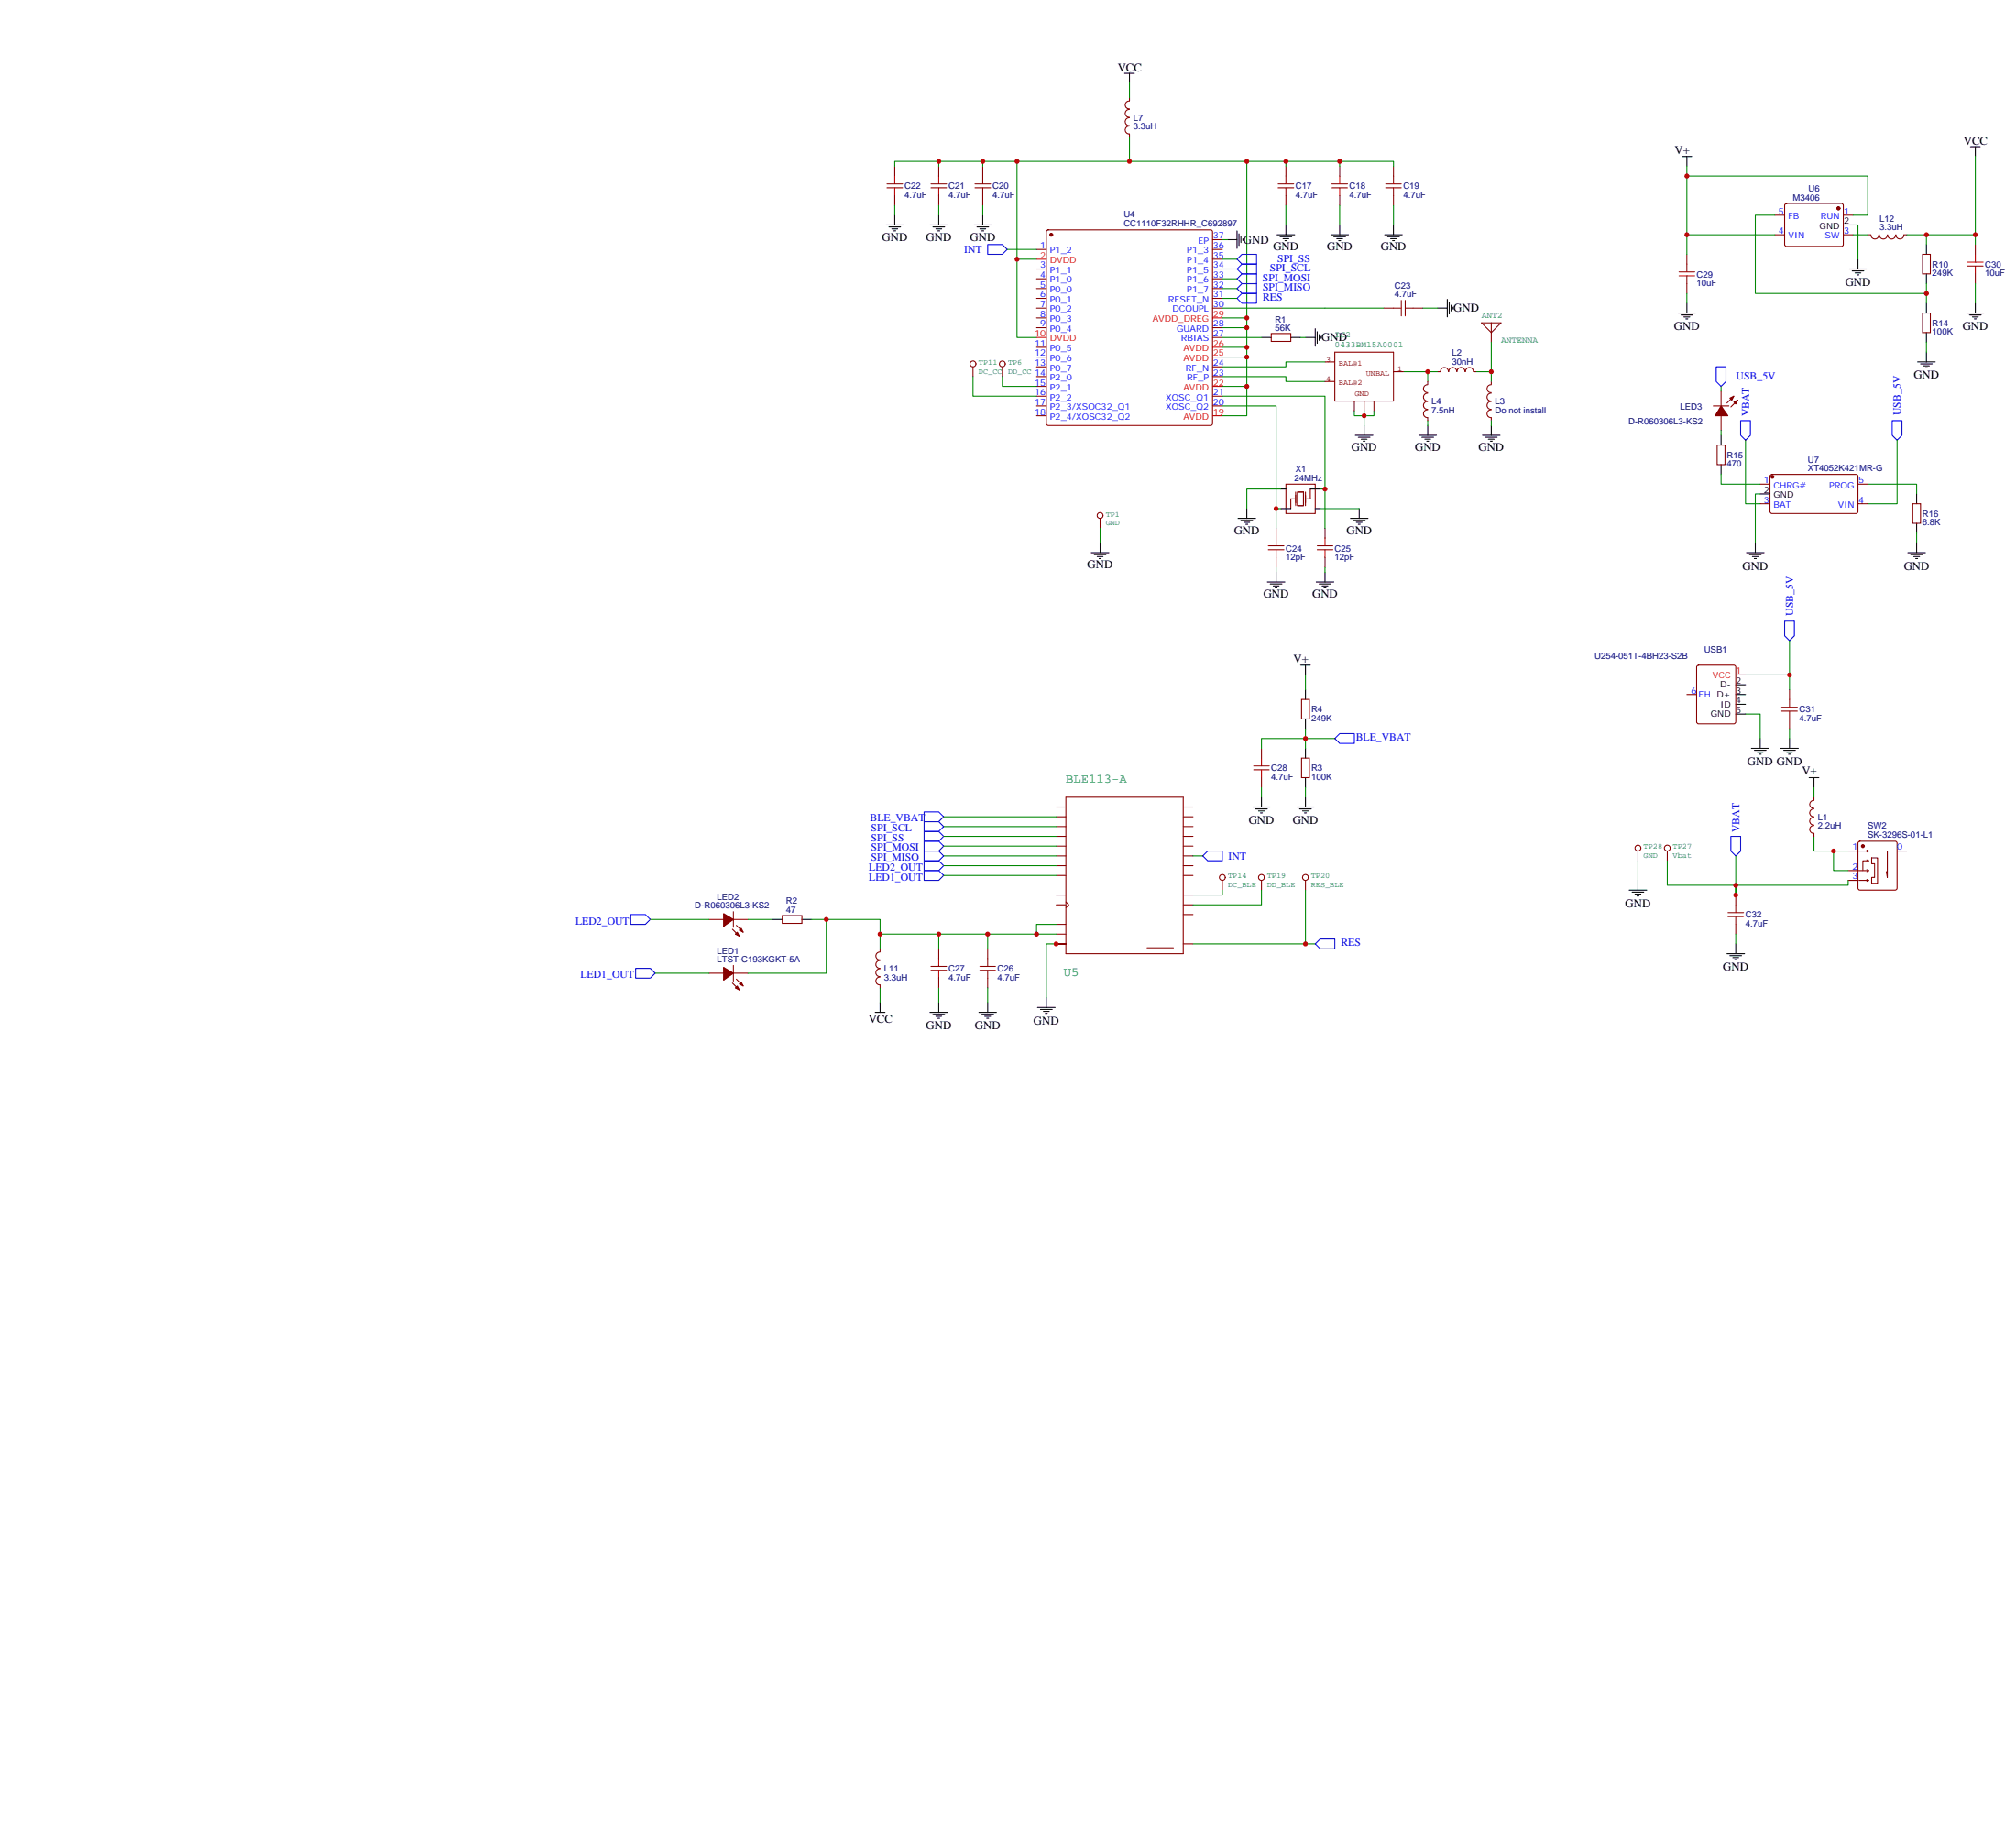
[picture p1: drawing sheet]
<svg xmlns="http://www.w3.org/2000/svg" width="727mm" height="661mm" viewBox="0 0 727 661" stroke-linecap="round" stroke-linejoin="round" font-family="sans-serif">
<g fill="none" stroke="#870000" stroke-width=".35">
<path d="M407.4 39.5a1.41 1.41 0 0 0-1.5 1.4 1.41 1.41 0 0 0 1.5 1.4M407.4 36.5a1.41 1.41 0 0 0-1.5 1.4 1.41 1.41 0 0 0 1.5 1.4M407.5 35.3v1M322.8 60v3.5M338.7 60v3.5M354.5 60v3.5M407.4 42.5a1.41 1.41 0 0 0-1.5 1.4 1.41 1.41 0 0 0 1.5 1.4M407.4 45.5a1.41 1.41 0 0 0-1.5 1.4 1.41 1.41 0 0 0 1.5 1.4M407.5 48.3v1.1M463.9 60v3.5M483.3 60v3.5M502.7 60v3.5"/>
<path d="M322.8 70.6v3.5M338.7 70.6v3.5M354.5 70.6v3.5M463.9 70.6v3.5M483.3 70.6v3.5M502.7 70.6v3.5M640.3 77.6h3.5M644.1 73.6l.4-.2h19.8l.5 .2 .2 .5-.1 14.4-.6 .4-20-.1-.5-.6v-14.1zM665 77.6h3.5M373.9 90h3.6M373.9 97h3.6M377.7 83.1l.5-.2h58.5l.5 .2 .2 .5v69.2l-.2 .5-.5 .2h-58.5l-.5-.3-.2-.4v-69.2z"/>
<path d="M437.4 90h3.6M437.4 97h3.6M437.4 93.5h3.6M437.4 86.4h3.6M608.5 91.7v3.5M640.3 84.7h3.5M665 84.7h3.5M673.8 84.7h1.1M675 84.7a1.41 1.41 0 0 0 1.4 1.5 1.41 1.41 0 0 0 1.4-1.5M678 84.7a1.41 1.41 0 0 0 1.4 1.5 1.41 1.41 0 0 0 1.4-1.5M681 84.7a1.41 1.41 0 0 0 1.4 1.5 1.41 1.41 0 0 0 1.4-1.5M684 84.7a1.41 1.41 0 0 0 1.4 1.5 1.41 1.41 0 0 0 1.4-1.5"/>
<path d="M686.9 84.7h1M693.6 91.7h2.8v7.1h-2.8zM712.6 88.2v3.5M712.6 98.8v3.5M373.9 100.5h3.6M373.9 104.1h3.6M373.9 107.6h3.6M373.9 111.1h3.6M373.9 114.7h3.6M373.9 118.2h3.6M437.4 100.5h3.6M437.4 104.1h3.6"/>
<path d="M437.4 107.6h3.6M437.4 111.1h3.6M437.4 118.2h3.6M499.2 111.1h3.5M509.8 111.1h3.5M608.5 102.3v3.5M693.6 112.9h2.8v7h-2.8zM373.9 125.2h3.6M373.9 128.8h3.6M373.9 132.3h3.6M373.9 135.8h3.6M373.9 139.3h3.6"/>
<path d="M437.4 132.3h3.6M437.4 135.8h3.6M437.4 121.7h3.6M458.6 120.3h7.1v2.8h-7.1zM515 138.8a1.41 1.41 0 0 0-1.5 1.4 1.41 1.41 0 0 0 1.5 1.4M515.1 137.6v1M522.5 134a1.41 1.41 0 0 0-1.4-1.5 1.41 1.41 0 0 0-1.4 1.5l-1.1 .1M522.7 134a1.41 1.41 0 0 1 1.4-1.5 1.41 1.41 0 0 1 1.4 1.5M525.7 134a1.41 1.41 0 0 1 1.4-1.5 1.41 1.41 0 0 1 1.4 1.5M528.7 134a1.41 1.41 0 0 1 1.4-1.5 1.41 1.41 0 0 1 1.4 1.5M531.6 134.1h1.1M538 138.8a1.41 1.41 0 0 0-1.5 1.4 1.41 1.41 0 0 0 1.5 1.4"/>
<path d="M538 137.6v1M373.9 142.9h3.6M373.9 146.4h3.6M373.9 149.9h3.6M437.4 142.9h3.6M437.4 146.4h3.6M515 144.8a1.41 1.41 0 0 0-1.5 1.4 1.41 1.41 0 0 0 1.5 1.4M515 141.8a1.41 1.41 0 0 0-1.5 1.4 1.41 1.41 0 0 0 1.5 1.4M515 147.8a1.41 1.41 0 0 0-1.5 1.4 1.41 1.41 0 0 0 1.5 1.4M515.1 150.6v1.1M538 144.8a1.41 1.41 0 0 0-1.5 1.4 1.41 1.41 0 0 0 1.5 1.4M538 141.8a1.41 1.41 0 0 0-1.5 1.4 1.41 1.41 0 0 0 1.5 1.4"/>
<path d="M538 147.8a1.41 1.41 0 0 0-1.5 1.4 1.41 1.41 0 0 0 1.5 1.4M538 150.6v1.1M618.1 146.4h5.6M620.9 141.1v5.3M620.9 149.9v5.3M625.5 142.9l-2.5 2.4M626.9 144.3l-2.5 2.5M463.9 174.6h10.6v10.6h-10.6zM467.1 179.9h-1.4v3.5M467.4 177.4v5M468.1 177.4h2.2v5h-2.2zM471 177.4v5"/>
<path d="M472.7 176.4v3.5h-1.4M619.5 160.5h2.8v7.1h-2.8zM635 174.6h3.5M638.8 171.3l.4-.2 30.6 .1 .5 .6-.1 13-.6 .4-30.6-.1-.5-.6v-12.7zM670.3 174.6h3.5M460.4 190.5v3.5M478 190.5v3.5M635 181.7h3.5M670.3 181.7h3.5M690 181.7h2.9v7h-2.9zM460.4 201.1v3.5M478 201.1v3.5"/>
<path d="M469.5 252.2h2.9v7.1h-2.9zM608.5 250.5h3.6M612.3 240.1l.5-.2h12.7l.6 .4 .1 20.1-.5 .6-12.9 .1-.7-.5v-20zM645.6 248.7v3.5M645.6 259.3v3.5M455.1 269.9v3.5M469.5 273.4h2.9v7.1h-2.9zM455.1 280.5v3.5M654.4 294.7a1.41 1.41 0 0 0-1.5 1.4 1.41 1.41 0 0 0 1.5 1.4M654.4 291.7a1.41 1.41 0 0 0-1.5 1.4 1.41 1.41 0 0 0 1.5 1.4M654.4 297.7a1.41 1.41 0 0 0-1.5 1.4 1.41 1.41 0 0 0 1.5 1.4M654.4 288.7a1.41 1.41 0 0 0-1.5 1.4 1.41 1.41 0 0 0 1.5 1.4"/>
<path d="M654.4 287.5v1.1M654.4 300.6v1M666.7 306.9h7.1M666.7 314h7.1M666.7 317.5h3.6M670.5 303.6l.5-.2h12.7l.5 .2 .2 .5v16.2l-.2 .5-.5 .2h-12.7l-.5-.2-.2-.5v-16.2zM670.6 317.5h3.2M673.5 313.6l.7 .4-.7 .3M673.5 310.1l.7 .3-.7 .4M673.5 317.1l.7 .4-.7 .4M673.5 306.6l.7 .3-.7 .4M673.8 310.4h-1.8v3.6"/>
<path d="M675.2 309.4h2.1v9.2h-2.1v-2.2h1.1v-4.9h-1.1zM680.9 306.9v9.5l-.4-2.1M684.4 306.9h3.5M255.8 331.6h5.3M264.2 335.1l2.5 2.5M264.6 328.8v5.6M264.6 331.6h5.3M265.6 333.7l2.5 2.5M282.2 330.2h7.1v2.8h-7.1zM626.2 322.8v3.5M626.2 333.4v3.5M255.8 351h5.3"/>
<path d="M264.2 354.5l2.5 2.5M264.6 348.2v5.6M264.6 351h5.3M265.6 353.1l2.5 2.5M317.5 349.4a1.41 1.41 0 0 0-1.5 1.4 1.41 1.41 0 0 0 1.5 1.4M317.5 346.4a1.41 1.41 0 0 0-1.5 1.4 1.41 1.41 0 0 0 1.5 1.4M317.5 352.4a1.41 1.41 0 0 0-1.5 1.4 1.41 1.41 0 0 0 1.5 1.4M317.5 343.4a1.41 1.41 0 0 0-1.5 1.4 1.41 1.41 0 0 0 1.5 1.4M317.5 342.2v1.1M317.5 355.2v1.1M338.7 342.2v3.5M338.7 352.8v3.5"/>
<path d="M356.3 342.2v3.5M356.3 352.8v3.5"/>
</g>
<g fill="#870000" stroke="#870000" stroke-width=".35">
<path d="M261.1 348.9l3.5 2.1-3.5 2.5z"/>
<path d="M265.3 356.3l.7-.7 .7 1.4z"/>
<path d="M266.7 354.9l.7-.7 .7 1.4z"/>
<path d="M266.7 335.5l.7-.7 .7 1.4z"/>
<path d="M265.3 336.9l.7-.7 .7 1.4z"/>
<path d="M261.1 329.5l3.5 2.1-3.5 2.5z"/>
<path d="M624.1 143.6l1.4-.7-.7 1.4z"/>
<path d="M625.5 145l1.4-.7-.7 1.4z"/>
<path d="M620.9 146.4l2.5 3.5h-4.6z"/>
<circle cx="379.2" cy="84.7" r=".53"/>
<circle cx="663.2" cy="75.1" r=".53"/>
<circle cx="639.4" cy="172" r=".53"/>
<circle cx="672" cy="305.2" r=".53"/>
</g>
<path d="M373.9 93.5h3.6M437.4 114.7h3.6M373.9 121.7h3.6M437.4 139.3h3.6M437.4 128.8h3.6M437.4 125.2h3.6M437.4 149.9h3.6M626.2 243.4h3.5" fill="none" stroke="#f00" stroke-width=".35"/>
<g fill="none" stroke="#008700" stroke-width=".35">
<path d="M407.5 30v5.3M338.7 58.2v1.8M354.5 58.2v1.8M366.9 58.2h-44.1v1.8M407.5 49.4v8.8h-40.6v35.3M407.5 58.2h42.3v56.5M449.8 58.2h14.1v1.8M463.9 58.2h19.4v1.8M483.3 58.2h19.4v1.8M608.5 60v3.5M712.6 56.4v28.3M322.8 74.1v3.5"/>
<path d="M338.7 74.1v3.5M354.5 74.1v3.5M463.9 74.1v7M483.3 74.1v7M502.7 74.1v7M640.3 77.6h-7.1v28.2h61.8M668.5 77.6h5.3v-14.1h-65.3v21.2M363.4 90h10.5M373.9 93.5h-7v28.2h7M441 97h5.3M441 93.5h5.3M441 86.4h1.7"/>
<path d="M640.3 84.7h-31.8v7M668.5 81.1h1.8v12.4M668.5 84.7h5.3M687.9 84.7h7.1v3.5M695 84.7h17.6v3.5M441 114.7h8.8v10.5h-8.8M441 111.1h58.2M441 118.2h8.8M441 100.5h5.3M441 104.1h5.3M441 107.6h5.3M513.3 111.1h5.3"/>
<path d="M608.5 105.8v3.6M695 102.3v7.1M712.6 102.3v7.1M351 135.8v7.1h22.9M361.6 135.8v3.5h12.3M441 135.8h22.9v1.8h14.1M441 121.7h14.1M449.8 125.2v3.6h-8.8M449.8 128.8v10.5h-8.8M449.8 139.3v10.6h-8.8M469.2 121.7h1.8M478 130.5h-14.1v1.8h-22.9"/>
<path d="M506.2 134.1h8.9v3.5M515.1 134.1h3.5M532.7 134.1h5.3v3.5M538 123.5v10.6M620.9 139.3v1.8M695 123.5v3.5M441 142.9h37v33.5h-1.8M441 146.4h19.4v37h1.7M488.6 148.2v1.7h3.5v-1.7M495.7 148.2v1.7h-3.6v3.6M515.1 151.7v1.8M538 151.7v1.8"/>
<path d="M620.9 155.2v1.8M629.7 158.8v22.9h5.3M684.4 158.8v22.9h-10.6M462.1 176.4h-12.3v7M478 176.4v14.1M620.9 171.1v3.5h14.1M635 178.2h-1.8v17.6M673.8 174.6h17.6v3.6M396.9 190.5v5.3M460.4 183.4v7.1M476.2 183.4h14.2M691.4 192.3v3.5"/>
<path d="M460.4 204.6v1.8M478 204.6v1.8M645.6 231.1v12.3M471 243.4v5.3M629.7 243.4h15.9v5.3M629.7 257.5h5.3v8.8M471 262.8v7.1M481.5 266.3h-26.4v3.6M645.6 262.8v3.5M340.4 294.6h40.6M340.4 298.1h40.6M455.1 284v3.5"/>
<path d="M471 284v3.5M654.4 284v3.5M340.4 312.2h40.6M340.4 315.7h40.6M340.4 301.6h40.6M340.4 305.2h40.6M340.4 308.7h40.6M430.4 308.7h3.5M590.9 310.4v7.1M626.2 308.7v14.1v-3.5h-24.7v-8.9M654.4 301.6v5.3h7.1M666.7 306.9h-5.2v7.1h5.2"/>
<path d="M666.7 317.5v1.8h-40.5M234.6 331.6h21.2M269.9 331.6h8.8M292.8 331.6h5.3M317.5 336.9v-5.3h-19.4v19.4h-28.2M338.7 336.9h-21.2v5.3M356.3 336.9h-17.6v5.3M373.9 336.9h-17.6v5.3M381 333.4h-7.1v3.5h7.1M441 321v1.8h-10.6M455.1 321v5.3h-24.7M471 321v19.4h-40.6"/>
<path d="M626.2 336.9v3.5M236.4 351h19.4M317.5 356.3v5.3M338.7 356.3v5.3M356.3 356.3v5.3M381 340.4h-3.5v19.4M471 340.4h3.5"/>
</g>
<g fill="none" stroke="#000" stroke-width=".35">
<path d="M405.7 26.5h3.5M407.5 26.5v3.5M606.8 56.4h3.5M608.5 56.4v3.6M710.8 52.9h3.6M712.6 52.9v3.5M322.8 77.6v3.5M338.7 77.6v3.5M354.5 77.6v3.5M319.6 81.1h6.4M320.7 81.8h4.2M321.7 82.6h2.1"/>
<path d="M322.4 83.3h.7M335.5 81.1h6.3M336.5 81.8h4.3M337.6 82.6h2.1M338.3 83.3h.7M351.4 81.1h6.3M352.4 81.8h4.3M353.5 82.6h2.1M354.2 83.3h.7M442.7 86.4h3.6M446.3 83.3v6.3M447 84.3v4.2"/>
<path d="M447.7 85.4v2.1M448.4 86.1v.7M460.7 84.7h6.4M461.8 85.4h4.2M462.8 86.1h2.2M463.5 86.8h.8M463.9 81.1v3.6M480.1 84.7h6.4M481.2 85.4h4.2M482.2 86.1h2.2M483 86.8h.7M483.3 81.1v3.6"/>
<path d="M499.5 84.7h6.4M500.6 85.4h4.2M501.6 86.1h2.2M502.4 86.8h.7M502.7 81.1v3.6M665 81.1h3.5M667.1 97h6.4M668.2 97.7h4.2M669.2 98.4h2.1M669.9 99.1h.7M670.3 93.5v3.5M695 88.2v3.5"/>
<path d="M695 98.8v3.5M474.5 118.5v6.4M475.2 119.6v4.2M518.6 111.1h3.5M522.1 108v6.3M522.8 109v4.2M523.5 110.1v2.1M524.2 110.8v.7M605.4 112.9h6.3M606.4 113.6h4.3M607.5 114.3h2.1M608.2 115h.7"/>
<path d="M608.5 109.4v3.5M695 109.4v3.5M695 119.9v3.6M709.4 112.9h6.4M710.5 113.6h4.2M711.6 114.3h2.1M712.3 115h.7M712.6 109.4v3.5M455.1 121.7h3.5M465.7 121.7h3.5M471 121.7h3.5M475.9 120.6v2.2"/>
<path d="M476.6 121.4v.7M691.8 130.5h6.3M692.9 131.2h4.2M693.9 131.9h2.1M694.6 132.6h.7M695 127v3.5M488.9 157h6.4M490 157.7h4.2M491.1 158.4h2.1M491.8 159.1h.7M492.1 153.5v3.5M511.9 157h6.3"/>
<path d="M512.9 157.7h4.3M514 158.4h2.1M514.7 159.1h.7M515.1 153.5v3.5M534.8 157h6.4M535.9 157.7h4.2M536.9 158.4h2.1M537.6 159.1h.7M538 153.5v3.5M620.9 157v3.5M462.1 176.4h1.8M472.7 176.4h3.5"/>
<path d="M620.9 167.6v3.5M635 178.2h3.5M691.4 178.2v3.5M393.7 199.3h6.3M396.9 195.8v3.5M446.6 187h6.4M447.7 187.7h4.2M448.7 188.4h2.1M449.4 189.1h.7M449.8 183.4v3.6M462.1 183.4h3.6M474.5 183.4h1.7"/>
<path d="M487.2 187h6.3M488.2 187.7h4.3M489.3 188.4h2.1M490 189.1h.7M490.4 183.4v3.6M630.1 199.3h6.3M633.2 195.8v3.5M688.3 199.3h6.3M691.4 188.7v3.6M691.4 195.8v3.5M394.8 200h4.2M395.8 200.7h2.1"/>
<path d="M396.5 201.4h.7M457.2 209.9h6.3M458.3 210.6h4.2M459.3 211.3h2.1M460 212h.7M460.4 206.4v3.5M474.8 209.9h6.4M475.9 210.6h4.2M477 211.3h2.1M477.7 212h.7M478 206.4v3.5M631.1 200h4.3"/>
<path d="M632.2 200.7h2.1M632.9 201.4h.7M689.3 200h4.3M690.4 200.7h2.1M691.1 201.4h.7M469.2 239.9h3.5M471 239.9v3.5M471 248.7v3.5M471 259.3v3.5M626.2 257.5h3.5M626.2 254h3.5M626.2 250.5h3.5"/>
<path d="M626.2 246.9h3.5M471 269.9v3.5M631.8 269.9h6.4M632.9 270.6h4.2M633.9 271.3h2.2M634.6 272h.8M635 266.3v3.6M642.4 269.9h6.4M643.5 270.6h4.2M644.5 271.3h2.1M645.2 272h.7M645.6 266.3v3.6"/>
<path d="M451.9 291h6.4M453 291.7h4.2M454 292.5h2.1M454.7 293.2h.7M455.1 287.5v3.5M467.8 291h6.3M468.8 291.7h4.3M469.9 292.5h2.1M470.6 293.2h.7M471 280.5v3.5M471 287.5v3.5M652.6 280.5h3.6"/>
<path d="M654.4 280.5v3.5M590.9 317.5v3.5M278.7 331.6h3.5M289.3 331.6h3.5M587.7 321h6.4M588.8 321.7h4.2M589.8 322.4h2.2M590.5 323.1h.8M377.5 359.8v3.6M623 344h6.4M624.1 344.7h4.2M625.1 345.4h2.1"/>
<path d="M625.8 346.1h.7M626.2 340.4v3.6M315.7 365.1h3.6M317.5 361.6v3.5M335.5 365.1h6.3M336.5 365.8h4.3M337.6 366.5h2.1M338.3 367.2h.7M338.7 361.6v3.5M353.1 365.1h6.4M354.2 365.8h4.2M355.2 366.5h2.2"/>
<path d="M356 367.2h.7M356.3 361.6v3.5M374.3 363.4h6.3M375.4 364.1h4.2M376.4 364.8h2.1M377.1 365.5h.7"/>
</g>
<g fill="none" stroke="#a10000" stroke-width=".35">
<path d="M320 66.3h5.6M320 67.7h5.6M322.8 63.5v2.8M322.8 67.7v2.9M335.8 66.3h5.7M335.8 67.7h5.7M338.7 63.5v2.8M338.7 67.7v2.9M351.7 66.3h5.7M351.7 67.7h5.7M354.5 63.5v2.8M354.5 67.7v2.9"/>
<path d="M461.1 66.3h5.6M461.1 67.7h5.6M463.9 63.5v2.8M463.9 67.7v2.9M480.5 66.3h5.6M480.5 67.7h5.6M483.3 63.5v2.8M483.3 67.7v2.9M499.9 66.3h5.6M499.9 67.7h5.6M502.7 63.5v2.8M502.7 67.7v2.9"/>
<path d="M605.7 99.5h5.7M605.7 98.1h5.7M608.5 95.2v2.9M608.5 99.5v2.8M709.8 96h5.6M709.8 94.5h5.6M712.6 91.7v2.8M712.6 96v2.8M502.7 111.1h2.8M505.5 108.3v5.6M506.9 111.1h2.9M506.9 108.3v5.6"/>
<path d="M457.6 198.3h5.6M457.6 196.9h5.6M460.4 194v2.9M460.4 198.3v2.8M475.2 198.3h5.6M475.2 196.9h5.6M478 194v2.9M478 198.3v2.8M642.8 256.5h5.6M642.8 255.1h5.6M645.6 252.2v2.9M645.6 256.5v2.8"/>
<path d="M452.3 277.6h5.6M452.3 276.2h5.6M455.1 273.4v2.8M455.1 277.6v2.9M623.4 330.6h5.6M623.4 329.1h5.6M626.2 326.3v2.8M626.2 330.6v2.8M335.8 350h5.7M335.8 348.5h5.7M338.7 345.7v2.8M338.7 350v2.8"/>
<path d="M353.5 350h5.6M353.5 348.5h5.6M356.3 345.7v2.8M356.3 350v2.8"/>
</g>
<g fill="none" stroke="#850000" stroke-width=".35">
<path d="M534.5 116.4h7l-3.5 3.5zM538 116.4v7.1M351 132.3v3.5M361.6 132.3v3.5M478 130.5h3.5M478 137.6h3.5M481.5 127h21.2v17.6h-21.2zM502.7 134.1h3.5M488.6 144.6v3.6M492.1 144.6v3.6M495.7 144.6v3.6M396.9 187v3.5"/>
<path d="M381 298.1h3.5M381 294.6h3.5M381 291h3.5M384.5 287.5h42.4v56.5h-42.4zM426.9 298.1h3.5M426.9 294.6h3.5M426.9 291h3.5M381 315.7h3.5M381 312.2h3.5M381 308.7h3.5M381 305.2h3.5M381 301.6h3.5"/>
<path d="M426.9 315.7h3.5M426.9 312.2h3.5M426.9 308.7h3.5M426.9 305.2h3.5M426.9 301.6h3.5M441 317.5v3.5M455.1 317.5v3.5M471 317.5v3.5M590.9 306.9v3.5M601.5 306.9v3.5M381 336.9h3.5M381 333.4h3.5"/>
<path d="M381 326.3h3.5M381 322.8h3.5M384.5 325.3l1.1 1-1.1 1.1M426.9 329.8h3.5M426.9 326.3h3.5M426.9 322.8h3.5M381 340.4h3.5M413.8 341.8h9.5M426.9 340.4h3.5"/>
<circle cx="351" cy="131.2" r="1.06"/>
<circle cx="361.6" cy="131.2" r="1.06"/>
<circle cx="396.9" cy="185.9" r="1.06"/>
<circle cx="441" cy="316.4" r="1.06"/>
<circle cx="455.1" cy="316.4" r="1.06"/>
<circle cx="471" cy="316.4" r="1.06"/>
<circle cx="590.9" cy="305.9" r="1.06"/>
<circle cx="601.5" cy="305.9" r="1.06"/>
</g>
<g fill="none" stroke="#00f" stroke-width=".35">
<path d="M356.3 88.2h5.3l1.8 1.8-1.8 1.7h-5.3zM446.3 93.5l1.7-1.8h5.3v3.5h-5.3zM448 95.2h5.3v3.6h-5.3l-1.7-1.8zM446.3 100.5l1.7-1.7h5.3v3.5h-5.3zM446.3 104.1l1.7-1.8h5.3v3.5h-5.3zM446.3 107.6l1.7-1.8h5.3v3.6h-5.3zM619.1 132.3h3.6v5.3l-1.8 1.7-1.8-1.7zM627.9 151.7h3.6v5.3l-1.8 1.8-1.8-1.8zM682.6 151.7h3.6v5.3l-1.8 1.8-1.8-1.8zM643.8 224h3.5v5.3l-1.7 1.8-1.8-1.8zM483.3 264.6h5.3v3.5h-5.3l-1.8-1.8zM333.4 292.8h5.3l1.7 1.8-1.7 1.7h-5.3z"/>
<path d="M333.4 296.3h5.3l1.7 1.8-1.7 1.8h-5.3zM333.4 299.9h5.3l1.7 1.7-1.7 1.8h-5.3zM333.4 314h5.3l1.7 1.7-1.7 1.8h-5.3zM333.4 310.4h5.3l1.7 1.8-1.7 1.8h-5.3zM333.4 303.4h5.3l1.7 1.8-1.7 1.7h-5.3zM333.4 306.9h5.3l1.7 1.8-1.7 1.7h-5.3zM433.9 308.7l1.8-1.8h5.3v3.5h-5.3zM624.4 301.6h3.5v5.3l-1.7 1.8-1.8-1.8zM227.5 329.8h5.3l1.8 1.8-1.8 1.8h-5.3zM229.3 349.2h5.3l1.8 1.8-1.8 1.8h-5.3zM474.5 340.4l1.7-1.7h5.3v3.5h-5.3z"/>
</g>
<g fill="#c00">
<circle cx="449.8" cy="125.2" r=".88"/>
<circle cx="449.8" cy="128.8" r=".88"/>
<circle cx="449.8" cy="139.3" r=".88"/>
<circle cx="449.8" cy="118.2" r=".88"/>
<circle cx="366.9" cy="93.5" r=".88"/>
<circle cx="407.5" cy="58.2" r=".88"/>
<circle cx="366.9" cy="58.2" r=".88"/>
<circle cx="338.7" cy="58.2" r=".88"/>
<circle cx="354.5" cy="58.2" r=".88"/>
<circle cx="449.8" cy="58.2" r=".88"/>
<circle cx="463.9" cy="58.2" r=".88"/>
<circle cx="483.3" cy="58.2" r=".88"/>
<circle cx="449.8" cy="114.7" r=".88"/>
<circle cx="492.1" cy="149.9" r=".88"/>
<circle cx="460.4" cy="183.4" r=".88"/>
<circle cx="478" cy="176.4" r=".88"/>
<circle cx="373.9" cy="336.9" r=".88"/>
<circle cx="356.3" cy="336.9" r=".88"/>
<circle cx="338.7" cy="336.9" r=".88"/>
<circle cx="608.5" cy="84.7" r=".88"/>
<circle cx="608.5" cy="63.5" r=".88"/>
<circle cx="695" cy="84.7" r=".88"/>
<circle cx="695" cy="105.8" r=".88"/>
<circle cx="712.6" cy="84.7" r=".88"/>
<circle cx="645.6" cy="243.4" r=".88"/>
<circle cx="626.2" cy="322.8" r=".88"/>
<circle cx="381" cy="340.4" r=".88"/>
<circle cx="471" cy="266.3" r=".88"/>
<circle cx="661.5" cy="306.9" r=".88"/>
<circle cx="626.2" cy="319.3" r=".88"/>
<circle cx="317.5" cy="336.9" r=".88"/>
<circle cx="298.1" cy="331.6" r=".88"/>
<circle cx="471" cy="340.4" r=".88"/>
<circle cx="515.1" cy="134.1" r=".88"/>
<circle cx="538" cy="134.1" r=".88"/>
</g>
<g font-size="4.6" fill="#008484">
<text x="384.5" y="282.2">BLE113-A</text>
<text x="383.8" y="352">U5</text>
</g>
<g font-size="4.2">
<text x="403.2" y="25.8">VCC</text>
<text x="708.4" y="52.2">VCC</text>
<text x="604.2" y="55.4">V+</text>
<text x="318.2" y="86.8">GND</text>
<text x="334.1" y="86.8">GND</text>
<text x="350" y="86.8">GND</text>
<text x="448.6" y="87.8">GND</text>
<text x="459.3" y="90.3">GND</text>
<text x="478.7" y="90.3">GND</text>
<text x="498.1" y="90.3">GND</text>
<text x="665.7" y="103.1">GND</text>
<text x="524.4" y="112.5">GND</text>
<text x="604" y="119">GND</text>
<text x="708" y="119">GND</text>
<text x="476.8" y="123.1">GND</text>
<text x="690.4" y="136.7">GND</text>
<text x="487.5" y="162.6">GND</text>
<text x="510.5" y="162.6">GND</text>
<text x="533.4" y="162.6">GND</text>
<text x="445.2" y="192.6">GND</text>
<text x="485.8" y="192.6">GND</text>
<text x="392.3" y="205">GND</text>
<text x="628.6" y="205.4">GND</text>
<text x="686.9" y="205.4">GND</text>
<text x="455.8" y="215.5">GND</text>
<text x="473.4" y="215.5">GND</text>
<text x="466.6" y="238.9">V+</text>
<text x="630.4" y="276">GND GND</text>
<text x="650" y="279.4">V+</text>
<text x="450.5" y="297.2">GND</text>
<text x="466.4" y="297.2">GND</text>
<text x="586.3" y="327.2">GND</text>
<text x="621.6" y="350.1">GND</text>
<text x="313.3" y="369">VCC</text>
<text x="334.1" y="371.2">GND</text>
<text x="351.7" y="371.2">GND</text>
<text x="372.9" y="369.5">GND</text>
</g>
<g font-size="3.9" fill="#00f">
<text x="347.9" y="91.2">INT</text>
<text x="460.9" y="94.4">SPI_SS</text>
<text x="455.5" y="101.5">SPI_MOSI</text>
<text x="458.1" y="97.9">SPI_SCL</text>
<text x="455.6" y="104.9">SPI_MISO</text>
<text x="455.6" y="108.4">RES</text>
<text x="626.3" y="136.8">USB_5V</text>
<text x="685.7" y="149.7" transform="rotate(-90 685.7 149.7)">USB_5V</text>
<text x="631" y="150.2" transform="rotate(-90 631 150.2)">VBAT</text>
<text x="646.9" y="222" transform="rotate(-90 646.9 222)">USB_5V</text>
<text x="489.2" y="267.2">BLE_VBAT</text>
<text x="313.9" y="296.2">BLE_VBAT</text>
<text x="314.3" y="299.8">SPI_SCL</text>
<text x="314.3" y="303.3">SPI_SS</text>
<text x="627.5" y="300.1" transform="rotate(-90 627.5 300.1)">VBAT</text>
<text x="314.3" y="306.8">SPI_MOSI</text>
<text x="314.3" y="310.4">SPI_MISO</text>
<text x="443.2" y="309.9">INT</text>
<text x="313.5" y="317.5">LED1_OUT</text>
<text x="313.5" y="314">LED2_OUT</text>
<text x="207.6" y="333.4">LED2_OUT</text>
<text x="483.8" y="341.3">RES</text>
<text x="209.4" y="352.8">LED1_OUT</text>
</g>
<g font-size="3.2" fill="#000080">
<text x="408.9" y="46.6">3.3uH</text>
<text x="408.9" y="43.6">L7</text>
<text x="326.3" y="71.4">4.7uF</text>
<text x="326.3" y="68.2">C22</text>
<text x="342.2" y="71.4">4.7uF</text>
<text x="342.2" y="68.2">C21</text>
<text x="358.1" y="71.4">4.7uF</text>
<text x="358.1" y="68.2">C20</text>
<text x="467.4" y="71.4">4.7uF</text>
<text x="467.4" y="68.2">C17</text>
<text x="486.8" y="71.4">4.7uF</text>
<text x="486.8" y="68.2">C18</text>
<text x="506.2" y="71.4">4.7uF</text>
<text x="506.2" y="68.2">C19</text>
<text x="652.5" y="69.2">U6</text>
<text x="646.8" y="72.3">M3406</text>
<text x="405.4" y="81.6">CC1110F32RHHR_C692897</text>
<text x="405.4" y="78.4">U4</text>
<text x="678" y="82.9">3.3uH</text>
<text x="678" y="79.9">L12</text>
<text x="612.1" y="100">C29</text>
<text x="697.1" y="99.6">249K</text>
<text x="697.1" y="96.4">R10</text>
<text x="716.1" y="99.6">10uF</text>
<text x="716.1" y="96.5">C30</text>
<text x="503.1" y="107.2">4.7uF</text>
<text x="503.1" y="104.2">C23</text>
<text x="612.1" y="103.1">10uF</text>
<text x="460" y="119.2">56K</text>
<text x="460" y="116.2">R1</text>
<text x="697.1" y="117.5">R14</text>
<text x="697.1" y="120.7">100K</text>
<text x="523.8" y="131.5">30nH</text>
<text x="523.8" y="128.3">L2</text>
<text x="516.5" y="148.9">7.5nH</text>
<text x="516.5" y="145.8">L4</text>
<text x="539.4" y="148.9">Do not install</text>
<text x="539.4" y="145.8">L3</text>
<text x="606.1" y="147.7">LED3</text>
<text x="587.5" y="153">D-R060306L3-KS2</text>
<text x="623" y="165.3">R15</text>
<text x="652.2" y="166.8">U7</text>
<text x="467" y="173.6">24MHz</text>
<text x="467.3" y="170.3">X1</text>
<text x="623" y="168.3">470</text>
<text x="652.2" y="169.8">XT4052K421MR-G</text>
<text x="693.6" y="189.5">6.8K</text>
<text x="693.6" y="186.5">R16</text>
<text x="463.9" y="201.9">12pF</text>
<text x="463.9" y="198.8">C24</text>
<text x="481.5" y="201.9">12pF</text>
<text x="481.5" y="198.8">C25</text>
<text x="575.3" y="237.6">U254-051T-4BH23-S2B</text>
<text x="614.8" y="235.4">USB1</text>
<text x="473.1" y="256.9">R4</text>
<text x="649.1" y="256.9">C31</text>
<text x="473.1" y="260.1">249K</text>
<text x="649.1" y="260.1">4.7uF</text>
<text x="458.6" y="281.3">4.7uF</text>
<text x="458.6" y="278.1">C28</text>
<text x="473.1" y="281.2">100K</text>
<text x="473.1" y="278.1">R3</text>
<text x="655.8" y="298.9">2.2uH</text>
<text x="655.8" y="295.7">L1</text>
<text x="673.7" y="298.9">SW2</text>
<text x="673.7" y="302.1">SK-3296S-01-L1</text>
<text x="250.7" y="327.5">D-R060306L3-KS2</text>
<text x="258.7" y="324.7">LED2</text>
<text x="283.6" y="329.1">47</text>
<text x="283.6" y="325.9">R2</text>
<text x="629.7" y="334.2">4.7uF</text>
<text x="629.7" y="331">C32</text>
<text x="258.7" y="347.1">LTST-C193KGKT-5A</text>
<text x="258.7" y="344.1">LED1</text>
<text x="318.9" y="353.6">3.3uH</text>
<text x="318.9" y="350.5">L11</text>
<text x="342.2" y="353.6">4.7uF</text>
<text x="342.2" y="350.4">C27</text>
<text x="359.8" y="353.6">4.7uF</text>
<text x="359.8" y="350.4">C26</text>
</g>
<g font-size="3.2" fill="#00f">
<text x="641.6" y="77.3">5</text>
<text x="665.2" y="77.3">1</text>
<text x="645.1" y="79">FB</text>
<text x="656.8" y="79">RUN</text>
<text x="375.3" y="89.6">1</text>
<text x="432.2" y="87.8">EP</text>
<text x="437.6" y="89.6">36</text>
<text x="437.6" y="86.1">37</text>
<text x="641.6" y="84.3">4</text>
<text x="645.1" y="86.1">VIN</text>
<text x="658.4" y="86.1">SW</text>
<text x="665.2" y="84.3">3</text>
<text x="378.8" y="91.4">P1_2</text>
<text x="428.2" y="94.9">P1_4</text>
<text x="428.2" y="91.4">P1_3</text>
<text x="437.6" y="93.1">35</text>
<text x="375.3" y="96.7">3</text>
<text x="375.3" y="100.2">4</text>
<text x="378.8" y="98.4">P1_1</text>
<text x="378.8" y="102">P1_0</text>
<text x="428.2" y="102">P1_6</text>
<text x="428.2" y="98.4">P1_5</text>
<text x="437.6" y="100.2">33</text>
<text x="437.6" y="96.7">34</text>
<text x="375.3" y="103.7">5</text>
<text x="375.3" y="107.2">6</text>
<text x="378.8" y="105.5">P0_0</text>
<text x="428.2" y="105.5">P1_7</text>
<text x="437.6" y="107.2">31</text>
<text x="437.6" y="103.7">32</text>
<text x="375.3" y="110.8">7</text>
<text x="378.8" y="109">P0_1</text>
<text x="378.8" y="112.5">P0_2</text>
<text x="421.4" y="109">RESET_N</text>
<text x="423" y="112.5">DCOUPL</text>
<text x="437.6" y="110.8">30</text>
<text x="375.3" y="114.3">8</text>
<text x="375.3" y="117.8">9</text>
<text x="378.8" y="116.1">P0_3</text>
<text x="378.8" y="119.6">P0_4</text>
<text x="424.5" y="119.6">GUARD</text>
<text x="437.6" y="117.8">28</text>
<text x="373.3" y="124.9">11</text>
<text x="426.1" y="123.1">RBIAS</text>
<text x="437.6" y="121.4">27</text>
<text x="373.3" y="128.4">12</text>
<text x="373.3" y="131.9">13</text>
<text x="378.8" y="126.6">P0_5</text>
<text x="378.8" y="130.2">P0_6</text>
<text x="437.6" y="131.9">24</text>
<text x="378.8" y="133.7">P0_7</text>
<text x="378.8" y="137.2">P2_0</text>
<text x="427.7" y="133.7">RF_N</text>
<text x="428.2" y="137.2">RF_P</text>
<text x="437.6" y="135.5">23</text>
<text x="373.3" y="139">15</text>
<text x="373.3" y="142.5">16</text>
<text x="378.8" y="140.8">P2_1</text>
<text x="437.6" y="142.5">21</text>
<text x="373.3" y="146.1">17</text>
<text x="373.3" y="149.6">18</text>
<text x="378.8" y="144.3">P2_2</text>
<text x="378.8" y="147.8">P2_3/XSOC32_Q1</text>
<text x="420.5" y="147.8">XOSC_Q2</text>
<text x="420.5" y="144.3">XOSC_Q1</text>
<text x="437.6" y="146.1">20</text>
<text x="378.8" y="151.3">P2_4/XOSC32_Q2</text>
<text x="636.3" y="174.3">1</text>
<text x="639.8" y="176">CHRG#</text>
<text x="659.9" y="176">PROG</text>
<text x="670.5" y="174.3">5</text>
<text x="636.3" y="181.3">3</text>
<text x="639.8" y="183.1">BAT</text>
<text x="663.1" y="183.1">VIN</text>
<text x="670.5" y="181.3">4</text>
<text x="610.1" y="250.1">6</text>
<text x="612.8" y="251.5">EH D+</text>
<text x="668.3" y="306.6">1</text>
<text x="684.4" y="306.6">0</text>
<text x="668.3" y="313.6">2</text>
<text x="668.3" y="317.1">3</text>
</g>
<g font-size="3.2">
<text x="656.4" y="82.6">GND</text>
<text x="665.2" y="80.8">2</text>
<text x="636.3" y="177.8">2</text>
<text x="639.8" y="179.6">GND</text>
<text x="620.5" y="248">D-</text>
<text x="626.2" y="250.1">3</text>
<text x="626.2" y="246.6">2</text>
<text x="620.6" y="255.1">ID</text>
<text x="626.2" y="257.2">5</text>
<text x="626.2" y="253.6">4</text>
<text x="617.1" y="258.6">GND</text>
</g>
<g font-size="3.2" fill="#f00">
<text x="375.3" y="93.1">2</text>
<text x="378.8" y="94.9">DVDD</text>
<text x="415.8" y="116.1">AVDD_DREG</text>
<text x="437.6" y="114.3">29</text>
<text x="373.3" y="121.4">10</text>
<text x="378.8" y="123.1">DVDD</text>
<text x="437.6" y="124.9">26</text>
<text x="426.9" y="130.2">AVDD</text>
<text x="426.9" y="126.6">AVDD</text>
<text x="437.6" y="128.4">25</text>
<text x="426.9" y="140.8">AVDD</text>
<text x="437.6" y="139">22</text>
<text x="437.6" y="149.6">19</text>
<text x="426.9" y="151.3">AVDD</text>
<text x="617.8" y="244.5">VCC</text>
<text x="626.2" y="243.1">1</text>
</g>
<g font-size="3.2" fill="#008484">
<text x="534.5" y="114.7">ANT2</text>
<text x="481.5" y="125.2">0433BM15A0001</text>
<text x="481.5" y="121.7">IC2</text>
<text x="541.5" y="123.5">ANTENNA</text>
</g>
<g font-size="2.8" fill="#008484">
<text x="353.1" y="131.6">TP11</text>
<text x="363.6" y="131.6">TP6</text>
<text x="353.1" y="134.8">DC_CC</text>
<text x="363.6" y="134.8">DD_CC 14</text>
<text x="398.9" y="189.5">GND</text>
<text x="398.9" y="186.3">TP1</text>
<text x="592.9" y="309.4">GND</text>
<text x="592.9" y="306.2">TP28</text>
<text x="603.5" y="309.4">Vbat</text>
<text x="603.5" y="306.2">TP27</text>
<text x="443" y="316.8">TP14</text>
<text x="457.1" y="316.8">TP19</text>
<text x="473" y="316.8">TP20</text>
<text x="443" y="320">DC_BLE</text>
<text x="457.1" y="320">DD_BLE</text>
<text x="473" y="320">RES_BLE</text>
</g>
<g font-size="2.8" fill="#840000">
<text x="478.4" y="130.5">3</text>
<text x="483" y="131.9">BAL@1</text>
<text x="478.4" y="137.5">4</text>
<text x="492.8" y="135.4">UNBAL</text>
<text x="504.2" y="134">1</text>
<text x="483" y="138.9">BAL@2</text>
<text x="488.8" y="142.7">GND</text>
</g>
</svg>
